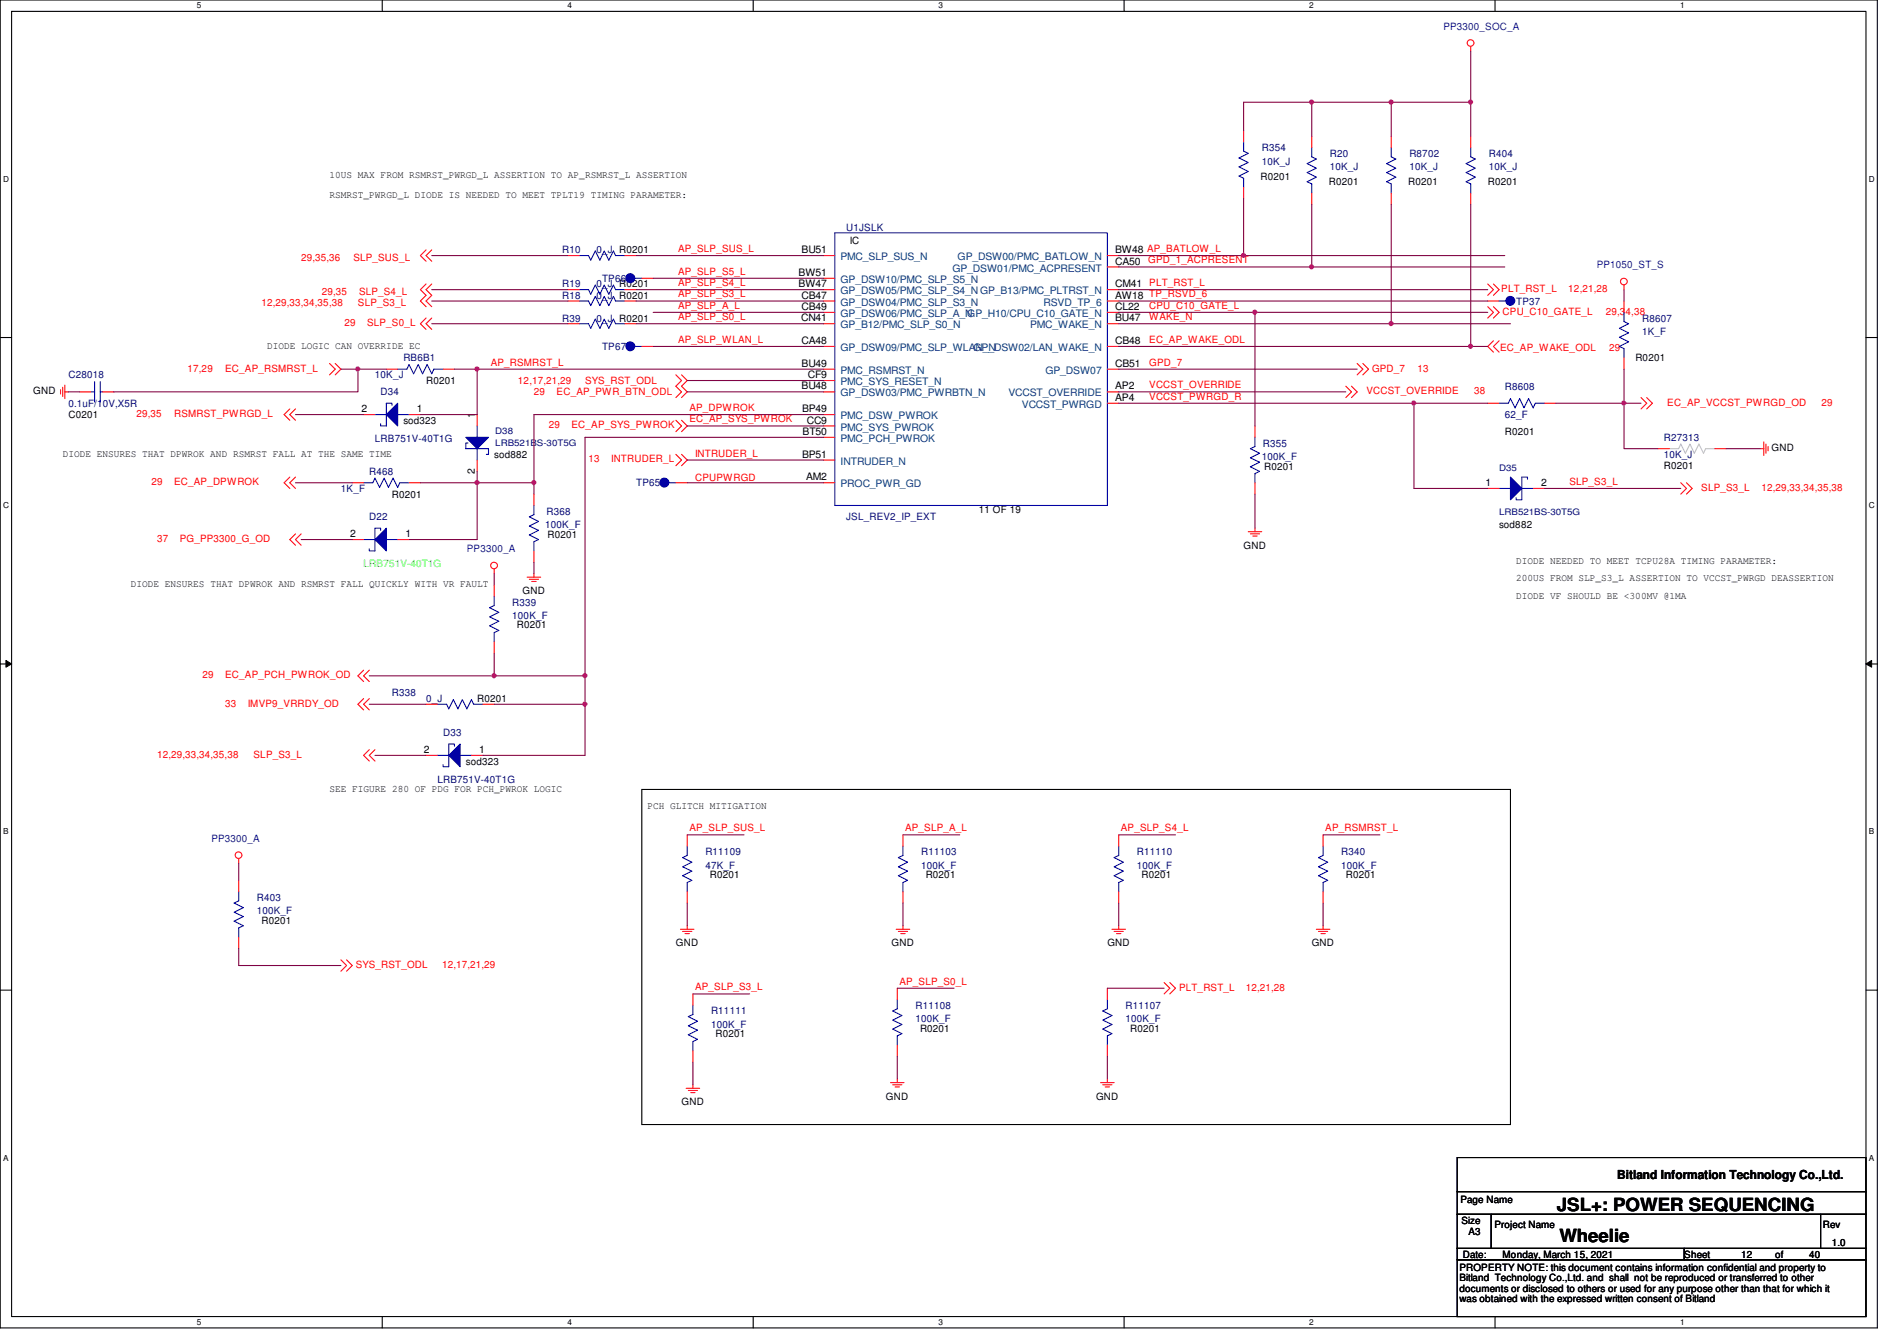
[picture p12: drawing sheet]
<svg xmlns="http://www.w3.org/2000/svg" width="297mm" height="210mm" viewBox="0 0 297 210" stroke-linecap="round" stroke-linejoin="round" font-family="sans-serif">
<path d="M0 0h294v207.9h-294zM1.8 1.8h290.4v204.3h-290.4z" fill="none" stroke="#000" stroke-width=".17"/>
<g fill="#fff">
<path d="M30.8 .2h.7v1.4h-.7z"/>
<path d="M30.8 206.2h.7v1.4h-.7z"/>
</g>
<path d="M59.9 0v1.8M59.9 206.1v1.8" fill="none" stroke="#000" stroke-width=".17"/>
<g fill="#fff">
<path d="M88.9 .2h.6v1.4h-.6z"/>
<path d="M88.9 206.2h.6v1.4h-.6z"/>
</g>
<path d="M117.9 0v1.8M117.9 206.1v1.8" fill="none" stroke="#000" stroke-width=".17"/>
<g fill="#fff">
<path d="M146.9 .2h.7v1.4h-.7z"/>
<path d="M146.9 206.2h.7v1.4h-.7z"/>
</g>
<path d="M176 0v1.8M176 206.1v1.8" fill="none" stroke="#000" stroke-width=".17"/>
<g fill="#fff">
<path d="M205 .2h.7v1.4h-.7z"/>
<path d="M205 206.2h.7v1.4h-.7z"/>
</g>
<path d="M234.1 0v1.8M234.1 206.1v1.8" fill="none" stroke="#000" stroke-width=".17"/>
<g fill="#fff">
<path d="M263.1 .2h.7v1.4h-.7z"/>
<path d="M263.1 206.2h.7v1.4h-.7z"/>
<path d="M.5 27.3h.9v1.4h-.9z"/>
<path d="M292.6 27.3h.9v1.4h-.9z"/>
<path d="M.5 78.4h.9v1.4h-.9z"/>
<path d="M292.6 78.4h.9v1.4h-.9z"/>
</g>
<path d="M0 52.8h1.8M292.2 52.8h1.8" fill="none" stroke="#000" stroke-width=".17"/>
<g fill="#fff">
<path d="M.5 129.5h.8v1.4h-.8z"/>
<path d="M292.6 129.5h.9v1.4h-.9z"/>
</g>
<path d="M0 103.9h1.8M292.2 103.9h1.8" fill="none" stroke="#000" stroke-width=".17"/>
<path d="M.9 103.4l.9 .5-.9 .5zM292.2 103.9l.9-.5v1z" fill="#000"/>
<path d="M.9 103.4l.9 .5-.9 .5zM292.2 103.9l.9-.5v1z" fill="none" stroke="#000" stroke-width=".16"/>
<g fill="#fff">
<path d="M.5 180.5h.8v1.4h-.8z"/>
<path d="M292.6 180.5h.9v1.4h-.9z"/>
</g>
<path d="M100.5 123.6h136v52.4h-136zM0 155h1.8M292.2 155h1.8M228.2 181.2h64v5.3h-64zM228.2 186.5h64v3.6h-64zM228.2 190.1h5.3v5.3h-5.3zM228.2 195.4h35.5v1.8h-35.5zM228.2 197.2h64v8.9h-64zM233.5 190.1h51.6v5.3h-51.6zM263.7 195.4h28.5v1.8h-28.5zM285.1 190.1h7.1v5.3h-7.1z" fill="none" stroke="#000" stroke-width=".17"/>
<g fill="none" stroke="#f00" stroke-width=".17">
<path d="M230.3 7.3v.7M66.7 39.1l-.9 .9 .9 .9M67.6 39.1l-.9 .9 .9 .9M217.8 30.2v1.8M217.8 21.3v1.8M230.3 30.2v1.8M230.3 21.3v1.8M51.6 56.9l.9 .9-.9 .9M52.5 56.9l.9 .9-.9 .9M66.7 44.5l-.9 .8 .9 .9-.9 .9 .9 .9M66.7 49.8l-.9 .9 .9 .9M67.6 44.5l-.9 .8 .9 .9-.9 .9 .9 .9"/>
<path d="M67.6 49.8l-.9 .9 .9 .9M88.9 45.3h1.8M97.8 45.3h1.8M105.8 58.7l.9 .9-.9 .9 .9 .8-.9 .9M106.7 58.7l.9 .9-.9 .9 .9 .8-.9 .9M212.5 56.9l.9 .9-.9 .9M213.4 56.9l.9 .9-.9 .9M233 44.5l.8 .8-.8 .9M233 48l.8 .9-.8 .9M233.8 44.5l.9 .8-.9 .9M233.8 48l.9 .9-.9 .9M233.8 53.3l-.8 .9 .8 .9"/>
<path d="M234.7 53.3l-.9 .9 .9 .9M254.3 44.6v.7M254.3 56v1.8M254.3 47.1v1.8M9.5 61v.7M9.8 60.6v1.5M10.2 61.3h.5M10.2 60.3v2.1M45.4 64l-.9 .9 .9 .9M45.4 74.7l-.9 .9 .9 .9M46.3 64l-.9 .9 .9 .9M46.3 74.7l-.9 .9 .9 .9"/>
<path d="M83.6 77.3v1.8M105.8 65.8l.9 .9-.9 .9M105.8 71.1l.9 .9-.9 .9M106.7 65.8l.9 .9-.9 .9M106.7 71.1l.9 .9-.9 .9M196.5 75.6v1.7M196.5 66.7v1.8M210.7 60.5l.9 .8-.9 .9M211.6 60.5l.9 .8-.9 .9M257 62.2l.8 .9-.8 .9M257.8 62.2l.9 .9-.9 .9M263.2 75.6l.9 .9-.9 .8"/>
<path d="M264.1 75.6l.9 .9-.9 .8M275.6 70.2h.6M276.2 69.2v2.1M276.5 69.5v1.5M276.9 69.9v.7M46.3 83.6l-.9 .9 .9 .8M47.2 83.6l-.9 .9 .9 .8M77.4 89.1v.7M82.5 90.3h2.2M82.9 90.7h1.4M83.3 91h.6M83.6 89.8v.5"/>
<path d="M83.6 86.2v1.8M195.4 83.2h2.2M195.8 83.6h1.4M196.2 83.9h.6M196.5 82.7v.5M56.9 104.9l-.9 .9 .9 .9M56.9 109.3l-.9 .9 .9 .9M57.8 104.9l-.9 .9 .9 .9M57.8 109.3l-.9 .9 .9 .9M57.8 117.3l-.9 .9 .9 .9M58.7 117.3l-.9 .9 .9 .9M66.7 110.2h1.8"/>
<path d="M75.6 110.2h1.8M37.4 134.4v.7M37.4 137.8v1.8M207.2 139.6v1.8M207.2 130.7v1.8M37.4 146.7v1.8M53.4 150.2l.9 .9-.9 .9M54.3 150.2l.9 .9-.9 .9M106.5 145.5h2.2M106.9 145.8h1.4M107.3 146.1h.6M107.6 144.9v.6"/>
<path d="M140.3 145.5h2.1M140.7 145.8h1.4M141.1 146.1h.6M141.4 144.9v.6M174.1 145.5h2.1M174.5 145.8h1.4M174.8 146.1h.7M175.2 144.9v.6M182.3 153.8l.9 .9-.9 .9M183.2 153.8l.9 .9-.9 .9M206.1 145.5h2.1M206.5 145.8h1.4"/>
<path d="M206.8 146.1h.7M207.2 144.9v.6M107.4 170.3h2.2M107.8 170.7h1.4M108.2 171h.6M108.5 169.8v.5M139.4 169.5h2.2M139.8 169.8h1.4M140.2 170.1h.6M140.5 168.9v.6M172.3 169.5h2.2M172.7 169.8h1.4"/>
<path d="M173.1 170.1h.6M173.4 168.9v.6"/>
<circle cx="230.3" cy="6.7" r=".52"/>
<circle cx="254.3" cy="44.1" r=".52"/>
<circle cx="77.4" cy="88.5" r=".52"/>
<circle cx="37.4" cy="133.9" r=".52"/>
</g>
<path d="M217.8 23.1v1.5l.8 .3-1.5 .7 1.5 .7-1.5 .7 1.5 .7-1.5 .7 .7 .4v1.4M230.3 23.1v1.5l.7 .3-1.4 .7 1.4 .7-1.4 .7 1.4 .7-1.4 .7 .7 .4v1.4M90.7 45.3h1.5l.3 .8 .7-1.5 .7 1.5 .7-1.5 .7 1.5 .8-1.5 .3 .7h1.4M254.3 48.9v1.4l.7 .4-1.4 .7 1.4 .7-1.4 .7 1.4 .7-1.4 .7 .7 .4v1.4M83.6 79.1v1.5l-.7 .3 1.4 .7-1.4 .7 1.4 .7-1.4 .7 1.4 .8-.7 .3v1.4M196.5 68.5v1.4l-.7 .3 1.4 .8-1.4 .7 1.4 .6-1.4 .8 1.4 .7-.7 .3v1.5M68.5 110.2h1.4l.4 .8 .7-1.5 .7 1.5 .7-1.5 .7 1.5 .7-1.5 .4 .7h1.4M37.4 139.6v1.4l-.7 .4 1.4 .7-1.4 .7 1.4 .7-1.4 .7 1.4 .7-.7 .3v1.5M207.2 132.5v1.4l-.7 .3 1.4 .8-1.4 .7 1.4 .7-1.4 .7 1.4 .7-.7 .3v1.5" fill="none" stroke="#00f" stroke-width=".17"/>
<path d="M62.3 63.1v3.6l-1.8-1.8z" fill="#00f"/>
<path d="M58.7 64.9h1.8M61.4 63.5v-.4h-.9v3.6h-.9v-.4M62.3 64.9h1.7M62.3 63.1v3.6l-1.8-1.8z" fill="none" stroke="#00f" stroke-width=".17"/>
<path d="M56.9 64.9h1.8M64 64.9h1.8" fill="none" stroke="#f00" stroke-width=".17"/>
<circle cx="104" cy="75.5" r=".7" fill="#00f"/>
<g fill="none" stroke="#00f" stroke-width=".17">
<path d="M104.8 75.6h1"/>
<circle cx="104" cy="75.5" r=".7"/>
</g>
<path d="M105.8 75.6h1.8" fill="none" stroke="#f00" stroke-width=".17"/>
<path d="M60.5 82.7v3.5l-1.8-1.7z" fill="#00f"/>
<path d="M56.9 84.5h1.8M59.6 83v-.3h-.9v3.5h-.9v-.3M60.5 82.7v3.5l-1.8-1.7zM60.5 84.5h1.8" fill="none" stroke="#00f" stroke-width=".17"/>
<path d="M55.2 84.5h1.7M62.3 84.5h1.7" fill="none" stroke="#f00" stroke-width=".17"/>
<circle cx="98.7" cy="43.5" r=".7" fill="#00f"/>
<g fill="none" stroke="#00f" stroke-width=".17">
<path d="M90.7 47.1h1.5l.3 .7 .7-1.4 .7 1.4 .7-1.4 .7 1.4 .8-1.4 .3 .7h1.4M99.4 43.6h1.1"/>
<circle cx="98.7" cy="43.5" r=".7"/>
</g>
<path d="M88.9 47.1h1.8M97.8 47.1h1.8M100.5 43.6h1.8" fill="none" stroke="#f00" stroke-width=".17"/>
<path d="M236.5 74.7l1.8 1.8-1.8 1.7z" fill="#00f"/>
<path d="M130.7 36.4h42.7v42.7h-42.7zM234.7 76.5h1.8M236.5 74.7l1.8 1.8-1.8 1.7zM238.3 76.5h1.8M239.2 75v-.3h-.9v3.5h-.9v-.3" fill="none" stroke="#00f" stroke-width=".17"/>
<g fill="none" stroke="#f00" stroke-width=".17">
<path d="M128.9 57.8h1.8M128.9 40h1.8M128.9 45.3h1.8M128.9 43.6h1.8M128.9 54.2h1.8M128.9 47.1h1.8M128.9 48.9h1.8M128.9 59.6h1.8M128.9 50.7h1.8M173.4 50.7h1.8M173.4 40h1.8M173.4 41.8h1.8"/>
<path d="M173.4 54.2h1.8M173.4 57.8h1.8M173.4 48.9h1.8M173.4 45.3h1.8M173.4 47.1h1.8M128.9 75.6h1.8M128.9 64.9h1.8M128.9 72h1.8M128.9 68.5h1.8M128.9 61.3h1.8M128.9 66.7h1.8M173.4 61.3h1.8"/>
<path d="M173.4 63.1h1.8M233 76.5h1.7M240.1 76.5h1.7"/>
</g>
<circle cx="98.7" cy="54.2" r=".7" fill="#00f"/>
<g fill="none" stroke="#00f" stroke-width=".17">
<path d="M14.8 59.7v3.2M15.7 59.7v3.2M62.3 57.8h1.4l.3-.7 .8 1.4 .7-1.4 .7 1.4 .7-1.4 .7 1.4 .3-.7h1.5M99.4 54.2h1.1M14.3 61.3h.5M15.7 61.3h.3"/>
<circle cx="98.7" cy="54.2" r=".7"/>
</g>
<path d="M60.5 57.8h1.8M69.4 57.8h1.8M100.5 54.2h1.8M12.5 61.3h1.8M16 61.3h1.8" fill="none" stroke="#f00" stroke-width=".17"/>
<circle cx="236.5" cy="47.1" r=".7" fill="#00f"/>
<g fill="none" stroke="#00f" stroke-width=".17">
<path d="M234.7 47.1h1.1"/>
<circle cx="236.5" cy="47.1" r=".7"/>
</g>
<path d="M233 47.1h1.7M259.6 70.2h1.8M268.5 70.2h1.8" fill="none" stroke="#f00" stroke-width=".17"/>
<path d="M261.4 70.2h1.4l.4-.7 .7 1.5 .7-1.5 .7 1.5 .7-1.5 .7 1.5 .4-.8h1.4" fill="none" stroke="#c0c0c0" stroke-width=".17"/>
<path d="M72 116.5v3.5l-1.7-1.8z" fill="#00f"/>
<g fill="none" stroke="#00f" stroke-width=".17">
<path d="M194.7 22.2v1.5l.7 .3-1.4 .7 1.4 .7-1.4 .7 1.4 .7-1.4 .8 .7 .3v1.4M205.4 23.1v1.5l.7 .3-1.4 .7 1.4 .7-1.4 .7 1.4 .7-1.4 .7 .7 .4v1.4M90.7 40h1.5l.3 .7 .7-1.4 .7 1.4 .7-1.4 .7 1.4 .8-1.4 .3 .7h1.4M90.7 50.7h1.5l.3 .7 .7-1.4 .7 1.4 .7-1.4 .7 1.4 .8-1.4 .3 .7h1.4M56.9 75.6h1.5l.3-.8 .7 1.5 .8-1.5 .6 1.5 .7-1.5 .8 1.5 .3-.7h1.4M77.4 93.3v1.5l-.7 .3 1.4 .7-1.4 .8 1.4 .6-1.4 .8 1.4 .7-.7 .3v1.5M68.5 118.2h1.8M71.2 116.8v-.3h-.9v3.5h-.9v-.3M72 118.2h1.8M72 116.5v3.5l-1.7-1.8zM107.6 132.5v1.4l-.7 .3 1.4 .8-1.4 .7 1.4 .7-1.4 .7 1.4 .7-.7 .3v1.5M141.4 132.5v1.4l-.7 .3 1.4 .8-1.4 .7 1.4 .7-1.4 .7 1.4 .7-.7 .3v1.5"/>
<path d="M175.2 132.5v1.4l-.7 .3 1.4 .8-1.4 .7 1.4 .7-1.4 .7 1.4 .7-.7 .3v1.5M108.5 157.4v1.4l-.7 .3 1.4 .8-1.4 .7 1.4 .6-1.4 .8 1.4 .7-.7 .3v1.5M140.5 156.5v1.4l-.7 .3 1.4 .8-1.4 .7 1.4 .7-1.4 .7 1.4 .7-.7 .3v1.5M173.4 156.5v1.4l-.7 .3 1.4 .8-1.4 .7 1.4 .7-1.4 .7 1.4 .7-.7 .3v1.5"/>
</g>
<g fill="none" stroke="#f00" stroke-width=".17">
<path d="M194.7 29.3v1.8M194.7 20.4v1.8M205.4 30.2v1.8M205.4 21.3v1.8M88.9 40h1.8M88.9 50.7h1.8M97.8 40h1.8M97.8 50.7h1.8M55.2 75.6h1.7M64 75.6h1.8M77.4 91.6v1.7M66.7 118.2h1.8"/>
<path d="M73.8 118.2h1.8M77.4 100.5v1.7M107.6 139.6v1.8M107.6 130.7v1.8M141.4 139.6v1.8M141.4 130.7v1.8M175.2 139.6v1.8M175.2 130.7v1.8M108.5 155.6v1.8M140.5 154.7v1.8M173.4 154.7v1.8M108.5 164.5v1.7"/>
<path d="M140.5 163.6v1.8M173.4 163.6v1.8"/>
</g>
<path d="M72.9 68.5h3.6l-1.8 1.7z" fill="#00f"/>
<path d="M72.9 68.5h3.6l-1.8 1.7zM73.3 69.3h-.4v.9h3.6v.9h-.3M74.7 66.7v1.8M74.7 70.2v1.8M234.7 63.1h1.5l.3-.7 .7 1.4 .8-1.4 .6 1.4 .7-1.4 .8 1.4 .3-.7h1.4" fill="none" stroke="#00f" stroke-width=".17"/>
<path d="M74.7 64.9v1.8M74.7 72v1.8M233 63.1h1.7M241.8 63.1h1.8" fill="none" stroke="#f00" stroke-width=".17"/>
<path d="M205.4 16h-10.7v4.4M230.3 8v8" fill="none" stroke="#800040" stroke-width=".17"/>
<circle cx="205.4" cy="16" r=".32" fill="#f0f"/>
<circle cx="205.4" cy="16" r=".32" fill="none" stroke="#f0f" stroke-width=".17"/>
<path d="M230.3 16h-24.9v5.3" fill="none" stroke="#800040" stroke-width=".17"/>
<circle cx="230.3" cy="16" r=".32" fill="#f0f"/>
<circle cx="230.3" cy="16" r=".32" fill="none" stroke="#f0f" stroke-width=".17"/>
<circle cx="217.8" cy="16" r=".32" fill="#f0f"/>
<circle cx="217.8" cy="16" r=".32" fill="none" stroke="#f0f" stroke-width=".17"/>
<path d="M217.8 16v5.3M230.3 16v5.3M194.7 31.1v8.9M205.4 32v9.8M217.8 32v18.7M230.3 32v22.2M67.6 40h21.3M99.6 40h29.3M175.2 40h19.5M194.7 40h40.9" fill="none" stroke="#800040" stroke-width=".17"/>
<circle cx="194.7" cy="40" r=".32" fill="#f0f"/>
<circle cx="194.7" cy="40" r=".32" fill="none" stroke="#f0f" stroke-width=".17"/>
<path d="M175.2 41.8h60.4" fill="none" stroke="#800040" stroke-width=".17"/>
<circle cx="205.4" cy="41.8" r=".32" fill="#f0f"/>
<circle cx="205.4" cy="41.8" r=".32" fill="none" stroke="#f0f" stroke-width=".17"/>
<path d="M67.6 45.3h21.3M67.6 47.1h21.3M99.6 45.3h29.3M99.6 47.1h29.3M102.3 43.6h26.6M102.3 48.9h26.6M175.2 48.9h57.8M175.2 45.3h57.8M175.2 47.1h57.8M254.3 45.3v1.8" fill="none" stroke="#800040" stroke-width=".17"/>
<circle cx="196.5" cy="48.9" r=".32" fill="#f0f"/>
<circle cx="196.5" cy="48.9" r=".32" fill="none" stroke="#f0f" stroke-width=".17"/>
<path d="M67.6 50.7h21.3M99.6 50.7h29.3M175.2 50.7h61.3M196.5 48.9v17.8" fill="none" stroke="#800040" stroke-width=".17"/>
<circle cx="217.8" cy="50.6" r=".32" fill="#f0f"/>
<circle cx="217.8" cy="50.6" r=".32" fill="none" stroke="#f0f" stroke-width=".17"/>
<path d="M102.3 54.2h26.6M175.2 54.2h55.1" fill="none" stroke="#800040" stroke-width=".17"/>
<circle cx="230.3" cy="54.2" r=".32" fill="#f0f"/>
<circle cx="230.3" cy="54.2" r=".32" fill="none" stroke="#f0f" stroke-width=".17"/>
<path d="M53.4 57.8h2.6M71.2 57.8h57.7M230.3 54.2h2.7" fill="none" stroke="#800040" stroke-width=".17"/>
<circle cx="74.7" cy="57.8" r=".32" fill="#f0f"/>
<circle cx="74.7" cy="57.8" r=".32" fill="none" stroke="#f0f" stroke-width=".17"/>
<path d="M74.7 57.8v7.1M107.6 59.6h21.3M175.2 57.8h37.3M254.3 57.8v5.3M107.6 61.3h21.3M175.2 63.1h46.2M175.2 61.3h35.5M221.4 63.1v13.4M221.4 63.1h11.6" fill="none" stroke="#800040" stroke-width=".17"/>
<circle cx="221.4" cy="63.1" r=".32" fill="#f0f"/>
<circle cx="221.4" cy="63.1" r=".32" fill="none" stroke="#f0f" stroke-width=".17"/>
<path d="M46.3 64.9h10.6M65.8 64.9h8.9M91.6 68.5v37.3M107.6 66.7h21.3M128.9 64.9h-45.3v10.7M243.6 63.1h10.7" fill="none" stroke="#800040" stroke-width=".17"/>
<circle cx="91.6" cy="105.8" r=".32" fill="#f0f"/>
<circle cx="91.6" cy="105.8" r=".32" fill="none" stroke="#f0f" stroke-width=".17"/>
<path d="M46.3 75.6h8.9M65.8 75.6h8.9M74.7 75.6h8.9M74.7 73.8v1.8M74.7 75.6v8.9M91.6 68.5h37.3M107.6 72h21.3" fill="none" stroke="#800040" stroke-width=".17"/>
<circle cx="83.6" cy="75.5" r=".32" fill="#f0f"/>
<circle cx="83.6" cy="75.5" r=".32" fill="none" stroke="#f0f" stroke-width=".17"/>
<circle cx="74.7" cy="75.5" r=".32" fill="#f0f"/>
<circle cx="74.7" cy="75.5" r=".32" fill="none" stroke="#f0f" stroke-width=".17"/>
<path d="M107.6 75.6h21.3M196.5 77.3v5.4M221.4 76.5h11.6M47.2 84.5h8M64 84.5h10.7M77.4 89.8v1.8M83.6 88v1.8M57.8 105.8h19.6M91.6 105.8v4.4" fill="none" stroke="#800040" stroke-width=".17"/>
<circle cx="91.6" cy="110.2" r=".32" fill="#f0f"/>
<circle cx="91.6" cy="110.2" r=".32" fill="none" stroke="#f0f" stroke-width=".17"/>
<path d="M77.4 102.2v3.6" fill="none" stroke="#800040" stroke-width=".17"/>
<circle cx="77.4" cy="105.8" r=".32" fill="#f0f"/>
<circle cx="77.4" cy="105.8" r=".32" fill="none" stroke="#f0f" stroke-width=".17"/>
<g fill="none" stroke="#800040" stroke-width=".17">
<path d="M83.6 75.6v1.7M241.8 76.5h21.4M257 63.1h-2.7v7.1h5.3M270.3 70.2h5.3M57.8 110.2h8.9M58.7 118.2h8M77.4 110.2h14.2v8h-16M77.4 105.8h14.2M37.4 135.1v2.7M107.6 130.7h8.9M141.4 130.7h8.9M175.2 130.7h8.9"/>
<path d="M207.2 130.7h8.9M37.4 148.5v2.6h16M107.6 141.4v3.5M108.5 155.6h8.9M140.5 154.7h8.9M141.4 141.4v3.5M173.4 154.7h8.9M175.2 141.4v3.5M207.2 141.4v3.5M108.5 166.2v3.6M140.5 165.4v3.5M173.4 165.4v3.5"/>
</g>
<circle cx="254.3" cy="63.1" r=".32" fill="#f0f"/>
<circle cx="254.3" cy="63.1" r=".32" fill="none" stroke="#f0f" stroke-width=".17"/>
<path d="M60.5 57.8h-4.5v3.5h-38.2" fill="none" stroke="#800040" stroke-width=".17"/>
<circle cx="56" cy="57.8" r=".32" fill="#f0f"/>
<circle cx="56" cy="57.8" r=".32" fill="none" stroke="#f0f" stroke-width=".17"/>
<path d="M10.7 61.3h1.8" fill="none" stroke="#800040" stroke-width=".17"/>
<circle cx="205.4" cy="16" r=".32" fill="#f0f"/>
<circle cx="205.4" cy="16" r=".32" fill="none" stroke="#f0f" stroke-width=".17"/>
<circle cx="230.3" cy="16" r=".32" fill="#f0f"/>
<circle cx="230.3" cy="16" r=".32" fill="none" stroke="#f0f" stroke-width=".17"/>
<circle cx="217.8" cy="16" r=".32" fill="#f0f"/>
<circle cx="217.8" cy="16" r=".32" fill="none" stroke="#f0f" stroke-width=".17"/>
<circle cx="194.7" cy="40" r=".32" fill="#f0f"/>
<circle cx="194.7" cy="40" r=".32" fill="none" stroke="#f0f" stroke-width=".17"/>
<circle cx="205.4" cy="41.8" r=".32" fill="#f0f"/>
<circle cx="205.4" cy="41.8" r=".32" fill="none" stroke="#f0f" stroke-width=".17"/>
<circle cx="196.5" cy="48.9" r=".32" fill="#f0f"/>
<circle cx="196.5" cy="48.9" r=".32" fill="none" stroke="#f0f" stroke-width=".17"/>
<circle cx="217.8" cy="50.6" r=".32" fill="#f0f"/>
<circle cx="217.8" cy="50.6" r=".32" fill="none" stroke="#f0f" stroke-width=".17"/>
<circle cx="230.3" cy="54.2" r=".32" fill="#f0f"/>
<circle cx="230.3" cy="54.2" r=".32" fill="none" stroke="#f0f" stroke-width=".17"/>
<circle cx="74.7" cy="57.8" r=".32" fill="#f0f"/>
<circle cx="74.7" cy="57.8" r=".32" fill="none" stroke="#f0f" stroke-width=".17"/>
<circle cx="221.4" cy="63.1" r=".32" fill="#f0f"/>
<circle cx="221.4" cy="63.1" r=".32" fill="none" stroke="#f0f" stroke-width=".17"/>
<circle cx="91.6" cy="105.8" r=".32" fill="#f0f"/>
<circle cx="91.6" cy="105.8" r=".32" fill="none" stroke="#f0f" stroke-width=".17"/>
<circle cx="83.6" cy="75.5" r=".32" fill="#f0f"/>
<circle cx="83.6" cy="75.5" r=".32" fill="none" stroke="#f0f" stroke-width=".17"/>
<circle cx="74.7" cy="75.5" r=".32" fill="#f0f"/>
<circle cx="74.7" cy="75.5" r=".32" fill="none" stroke="#f0f" stroke-width=".17"/>
<circle cx="91.6" cy="110.2" r=".32" fill="#f0f"/>
<circle cx="91.6" cy="110.2" r=".32" fill="none" stroke="#f0f" stroke-width=".17"/>
<circle cx="77.4" cy="105.8" r=".32" fill="#f0f"/>
<circle cx="77.4" cy="105.8" r=".32" fill="none" stroke="#f0f" stroke-width=".17"/>
<circle cx="254.3" cy="63.1" r=".32" fill="#f0f"/>
<circle cx="254.3" cy="63.1" r=".32" fill="none" stroke="#f0f" stroke-width=".17"/>
<circle cx="56" cy="57.8" r=".32" fill="#f0f"/>
<circle cx="56" cy="57.8" r=".32" fill="none" stroke="#f0f" stroke-width=".17"/>
<g font-size="2.8">
<text x="243.8" y="189.5">JSL+: POWER SEQUENCING</text>
<text x="244.2" y="194.5">Wheelie</text>
</g>
<text font-size="1.9" x="253.2" y="184.6">Bitland Information Technology Co.,Ltd.</text>
<g font-size="1.6" fill="#00f">
<text x="226" y="4.7">PP3300_SOC_A</text>
<text x="250" y="42">PP1050_ST_S</text>
<text x="73.1" y="86.4">PP3300_A</text>
<text x="33.1" y="131.8">PP3300_A</text>
</g>
<g font-size="1.6" fill="#000080">
<text x="197.6" y="23.7">R354</text>
<text x="197.6" y="25.8">10K_J</text>
<text x="208.2" y="24.6">R20</text>
<text x="208.2" y="26.7">10K_J</text>
<text x="220.7" y="24.6">R8702</text>
<text x="220.7" y="26.7">10K_J</text>
<text x="233.1" y="24.6">R404</text>
<text x="233.1" y="26.7">10K_J</text>
<text x="88.1" y="39.7">R10</text>
<text x="93.4" y="39.7">0_J R0201</text>
<text x="132.5" y="36.1">U1JSLK</text>
<text x="88.1" y="45">R19</text>
<text x="88.1" y="46.8">R18</text>
<text x="93.4" y="45">0_J R0201</text>
<text x="93.4" y="46.8">0_J R0201</text>
<text x="94.3" y="44.1">TP66</text>
<text x="237.4" y="47.7">TP37</text>
<text x="88.1" y="50.3">R39</text>
<text x="93.4" y="50.3">0_J R0201</text>
<text x="257.1" y="50.3">R8607</text>
<text x="257.1" y="52.5">1K_F</text>
<text x="10.7" y="59.2">C28018</text>
<text x="58.7" y="59.2">10K_J</text>
<text x="63.2" y="56.6">RB6B1</text>
<text x="94.3" y="54.8">TP67</text>
<text x="10.7" y="63.7">0.1uF/10V,X5R</text>
<text x="59.6" y="61.9">D34</text>
<text x="235.6" y="61">R8608</text>
<text x="235.6" y="65.4">62_F</text>
<text x="58.7" y="69.2">LRB751V-40T1G</text>
<text x="197.7" y="69.9">R355</text>
<text x="260.5" y="69">R27313</text>
<text x="260.5" y="71.7">10K_J</text>
<text x="53.4" y="77">1K_F</text>
<text x="57.8" y="74.3">R468</text>
<text x="99.6" y="76.1">TP65</text>
<text x="197.6" y="72">100K_F</text>
<text x="57.8" y="81.4">D22</text>
<text x="85.4" y="82.7">100K_F</text>
<text x="85.6" y="80.6">R368</text>
<text x="132.5" y="81.4">JSL_REV2_IP_EXT</text>
<text x="80.2" y="94.8">R339</text>
<text x="80.2" y="96.9">100K_F</text>
<text x="61.4" y="109">R338</text>
<text x="66.7" y="109.9">0_J</text>
<text x="69.4" y="115.2">D33</text>
<text x="68.5" y="122.5">LRB751V-40T1G</text>
<text x="110.4" y="133.9">R11109</text>
<text x="110.4" y="136">47K_F</text>
<text x="144.2" y="133.9">R11103</text>
<text x="144.2" y="136">100K_F</text>
<text x="178" y="133.9">R11110</text>
<text x="178" y="136">100K_F</text>
<text x="210" y="133.9">R340</text>
<text x="210" y="136">100K_F</text>
<text x="40.2" y="141">R403</text>
<text x="40.2" y="143.1">100K_F</text>
<text x="111.3" y="158.8">R11111</text>
<text x="111.3" y="160.9">100K_F</text>
<text x="143.3" y="157.9">R11108</text>
<text x="143.3" y="160">100K_F</text>
<text x="176.2" y="157.9">R11107</text>
<text x="176.2" y="160">100K_F</text>
</g>
<g font-size="1.6">
<text x="51.6" y="27.9">10US MAX FROM RSMRST_PWRGD_L ASSERTION TO AP_RSMRST_L ASSERTION</text>
<text x="197.4" y="28.1">R0201</text>
<text x="208.1" y="29">R0201</text>
<text x="220.5" y="29">R0201</text>
<text x="233" y="29">R0201</text>
<text x="51.6" y="31">RSMRST_PWRGD_L DIODE IS NEEDED TO MEET TPLT19 TIMING PARAMETER:</text>
<text x="125.5" y="39.6">BU51</text>
<text x="133.1" y="38.2">IC</text>
<text x="174.6" y="39.6">BW48 AP_BATLOW_L</text>
<text x="174.6" y="41.4">CA50</text>
<text x="125" y="45">BW47</text>
<text x="125" y="43.2">BW51</text>
<text x="125.5" y="46.7">CB47</text>
<text x="174.6" y="46.7">AW18 TP_RSVD_6</text>
<text x="174.6" y="45">CM41 PLT_RST_L</text>
<text x="125.4" y="50.3">CN41</text>
<text x="125.5" y="53.8">CA48</text>
<text x="125.5" y="48.5">CB49</text>
<text x="174.6" y="50.3">BU47</text>
<text x="174.6" y="53.8">CB48</text>
<text x="174.6" y="48.5">CL22</text>
<text x="41.8" y="54.6">DIODE LOGIC CAN OVERRIDE EC</text>
<text x="125.5" y="57.4">BU49</text>
<text x="126.5" y="59.2">CF9</text>
<text x="174.6" y="57.4">CB51</text>
<text x="256.1" y="56.6">R0201</text>
<text x="5.2" y="61.7">GND</text>
<text x="10.7" y="65.4">C0201</text>
<text x="56.6" y="64.5">2</text>
<text x="65.3" y="64.5">1</text>
<text x="66.7" y="60.1">R0201</text>
<text x="74.3" y="65.4" transform="rotate(-90 74.3 65.4)">1</text>
<text x="125.5" y="61">BU48</text>
<text x="125.6" y="64.5">BP49</text>
<text x="174.6" y="61">AP2</text>
<text x="174.6" y="62.7">AP4</text>
<text x="9.8" y="71.5">DIODE ENSURES THAT DPWROK AND RSMRST FALL AT THE SAME TIME</text>
<text x="63.2" y="66.3">sod323</text>
<text x="77.4" y="71.7">sod882</text>
<text x="125.6" y="71.6">BP51</text>
<text x="125.7" y="68.1">BT50</text>
<text x="126.3" y="66.3">CC9</text>
<text x="235.6" y="68.1">R0201</text>
<text x="277.4" y="70.6">GND</text>
<text x="61.4" y="77.9">R0201</text>
<text x="74.3" y="74.1" transform="rotate(-90 74.3 74.1)">2</text>
<text x="126.2" y="75.2">AM2</text>
<text x="197.9" y="73.6">R0201</text>
<text x="232.6" y="76.1">1</text>
<text x="241.3" y="76.1">2</text>
<text x="260.5" y="73.4">R0201</text>
<text x="153.3" y="80.2">11 OF 19</text>
<text x="234.7" y="82.7">sod882</text>
<text x="54.8" y="84.1">2</text>
<text x="63.5" y="84.1">1</text>
<text x="85.7" y="84.3">R0201</text>
<text x="194.7" y="85.9">GND</text>
<text x="237.4" y="88.3">DIODE NEEDED TO MEET TCPU28A TIMING PARAMETER:</text>
<text x="20.5" y="91.9">DIODE ENSURES THAT DPWROK AND RSMRST FALL QUICKLY WITH VR FAULT</text>
<text x="81.8" y="93">GND</text>
<text x="237.4" y="93.7">DIODE VF SHOULD BE &lt;300MV @1MA</text>
<text x="237.4" y="91">200US FROM SLP_S3_L ASSERTION TO VCCST_PWRGD DEASSERTION</text>
<text x="80.9" y="98.3">R0201</text>
<text x="74.7" y="109.9">R0201</text>
<text x="66.4" y="117.9">2</text>
<text x="72.9" y="119.7">sod323</text>
<text x="75.1" y="117.9">1</text>
<text x="51.6" y="123.9">SEE FIGURE 280 OF PDG FOR PCH_PWROK LOGIC</text>
<text x="101.4" y="126.6">PCH GLITCH MITIGATION</text>
<text x="111.2" y="137.5">R0201</text>
<text x="144.9" y="137.5">R0201</text>
<text x="178.7" y="137.5">R0201</text>
<text x="210.7" y="137.5">R0201</text>
<text x="40.9" y="144.6">R0201</text>
<text x="105.8" y="148.1">GND</text>
<text x="139.6" y="148.1">GND</text>
<text x="173.4" y="148.1">GND</text>
<text x="205.4" y="148.1">GND</text>
<text x="144.1" y="161.5">R0201</text>
<text x="176.9" y="161.5">R0201</text>
<text x="112.1" y="162.3">R0201</text>
<text x="106.7" y="173">GND</text>
<text x="138.7" y="172.1">GND</text>
<text x="171.6" y="172.1">GND</text>
<text x="228.7" y="188.3">Page Name</text>
<text x="228.8" y="191.5">Size</text>
<text x="229.1" y="196.8">Date:</text>
<text x="230" y="193.3">A3</text>
<text x="234" y="192.2">Project Name</text>
<text x="235.3" y="196.8">Monday, March 15, 2021</text>
<text x="263.7" y="196.8">Sheet</text>
<text x="272.6" y="196.8">12</text>
<text x="278" y="196.8">of</text>
<text x="283.3" y="196.8">40</text>
<text x="285.4" y="192.2">Rev</text>
<text x="286.8" y="195.1">1.0</text>
<text x="228.5" y="199">PROPERTY NOTE: this document contains information confidential and property to</text>
<text x="228.5" y="200.6">Bitland Technology Co.,Ltd. and shall not be reproduced or transferred to other</text>
<text x="228.5" y="202.2">documents or disclosed to others or used for any purpose other than that for which it</text>
<text x="228.5" y="203.8">was obtained with the expressed written consent of Bitland</text>
</g>
<g font-size="1.6" fill="#f00">
<text x="47.2" y="40.9">29,35,36</text>
<text x="55.3" y="40.9">SLP_SUS_L</text>
<text x="106.2" y="39.5">AP_SLP_SUS_L</text>
<text x="179.8" y="41.2">GPD_1_ACPRESENT</text>
<text x="40.9" y="47.8">12,29,33,34,35,38</text>
<text x="50.4" y="46.2">29,35</text>
<text x="56" y="47.8">SLP_S3_L</text>
<text x="56.2" y="46.2">SLP_S4_L</text>
<text x="106.2" y="43">AP_SLP_S5_L</text>
<text x="106.2" y="44.8">AP_SLP_S4_L</text>
<text x="106.2" y="46.6">AP_SLP_S3_L</text>
<text x="235.1" y="45.7">PLT_RST_L</text>
<text x="245.6" y="45.7">12,21,28</text>
<text x="53.9" y="51.1">29</text>
<text x="57.5" y="51.1">SLP_S0_L</text>
<text x="106.2" y="48.3">AP_SLP_A_L</text>
<text x="106.2" y="50.1">AP_SLP_S0_L</text>
<text x="106.2" y="53.7">AP_SLP_WLAN_L</text>
<text x="180" y="48.3">CPU_C10_GATE_L</text>
<text x="180" y="50.1">WAKE_N</text>
<text x="180" y="53.7">EC_AP_WAKE_ODL</text>
<text x="235.3" y="49.3">CPU_C10_GATE_L</text>
<text x="251.5" y="49.3">29,34,38</text>
<text x="29.4" y="58.2">17,29</text>
<text x="35.3" y="58.2">EC_AP_RSMRST_L</text>
<text x="76.8" y="57.2">AP_RSMRST_L</text>
<text x="180" y="57.2">GPD_7</text>
<text x="214.8" y="58.2">GPD_7</text>
<text x="222" y="58.2">13</text>
<text x="234.9" y="54.9">EC_AP_WAKE_ODL</text>
<text x="252" y="54.9">29</text>
<text x="21.4" y="65.3">29,35</text>
<text x="27.3" y="65.3">RSMRST_PWRGD_L</text>
<text x="81.1" y="60.1">12,17,21,29</text>
<text x="83.6" y="61.9">29</text>
<text x="87.2" y="61.9">EC_AP_PWR_BTN_ODL</text>
<text x="91.6" y="60.1">SYS_RST_ODL</text>
<text x="107.9" y="64.3">AP_DPWROK</text>
<text x="180" y="60.8">VCCST_OVERRIDE</text>
<text x="180" y="62.6">VCCST_PWRGD_R</text>
<text x="213.9" y="61.7">VCCST_OVERRIDE</text>
<text x="230.8" y="61.7">38</text>
<text x="261.1" y="63.5">EC_AP_VCCST_PWRGD_OD</text>
<text x="285.2" y="63.5">29</text>
<text x="85.9" y="67.1">29</text>
<text x="89.5" y="67.1">EC_AP_SYS_PWROK</text>
<text x="107.9" y="66.1">EC_AP_SYS_PWROK</text>
<text x="108.8" y="71.5">INTRUDER_L</text>
<text x="23.7" y="75.9">29</text>
<text x="27.3" y="75.9">EC_AP_DPWROK</text>
<text x="92.2" y="72.4">13</text>
<text x="95.7" y="72.4">INTRUDER_L</text>
<text x="108.8" y="75.2">CPUPWRGD</text>
<text x="245.7" y="75.9">SLP_S3_L</text>
<text x="266.4" y="76.8">SLP_S3_L</text>
<text x="275.8" y="76.8">12,29,33,34,35,38</text>
<text x="24.6" y="84.8">37</text>
<text x="28.1" y="84.8">PG_PP3300_G_OD</text>
<text x="31.7" y="106.2">29</text>
<text x="35.3" y="106.2">EC_AP_PCH_PWROK_OD</text>
<text x="35.3" y="110.6">33</text>
<text x="38.8" y="110.6">IMVP9_VRRDY_OD</text>
<text x="24.6" y="118.6">12,29,33,34,35,38</text>
<text x="39.7" y="118.6">SLP_S3_L</text>
<text x="107.9" y="130.1">AP_SLP_SUS_L</text>
<text x="141.7" y="130.1">AP_SLP_A_L</text>
<text x="175.5" y="130.1">AP_SLP_S4_L</text>
<text x="207.5" y="130.1">AP_RSMRST_L</text>
<text x="55.7" y="151.5">SYS_RST_ODL</text>
<text x="69.2" y="151.5">12,17,21,29</text>
<text x="108.8" y="155">AP_SLP_S3_L</text>
<text x="140.8" y="154.1">AP_SLP_S0_L</text>
<text x="184.6" y="155.1">PLT_RST_L</text>
<text x="195.1" y="155.1">12,21,28</text>
</g>
<g font-size="1.6" fill="#004080">
<text x="131.6" y="40.7">PMC_SLP_SUS_N</text>
<text x="149.9" y="40.7">GP_DSW00/PMC_BATLOW_N</text>
<text x="131.6" y="46.1">GP_DSW05/PMC_SLP_S4_NGP_B13/PMC_PLTRST_N</text>
<text x="131.6" y="44.3">GP_DSW10/PMC_SLP_S5_N</text>
<text x="131.6" y="47.8">GP_DSW04/PMC_SLP_S3_N</text>
<text x="149.1" y="42.5">GP_DSW01/PMC_ACPRESENT</text>
<text x="163.4" y="47.8">RSVD_TP_6</text>
<text x="131.6" y="49.6">GP_DSW06/PMC_SLP_A_N</text>
<text x="131.6" y="51.4">GP_B12/PMC_SLP_S0_N</text>
<text x="151.5" y="49.6">GP_H10/CPU_C10_GATE_N</text>
<text x="161.3" y="51.4">PMC_WAKE_N</text>
<text x="131.6" y="58.5">PMC_RSMRST_N</text>
<text x="131.6" y="54.9">GP_DSW09/PMC_SLP_WLAN_N</text>
<text x="152.4" y="54.9">GP_DSW02/LAN_WAKE_N</text>
<text x="163.7" y="58.5">GP_DSW07</text>
<text x="131.6" y="65.6">PMC_DSW_PWROK</text>
<text x="131.6" y="62.1">GP_DSW03/PMC_PWRBTN_N</text>
<text x="131.6" y="60.3">PMC_SYS_RESET_N</text>
<text x="157.9" y="62.1">VCCST_OVERRIDE</text>
<text x="160" y="63.8">VCCST_PWRGD</text>
<text x="131.6" y="69.2">PMC_PCH_PWROK</text>
<text x="131.6" y="67.4">PMC_SYS_PWROK</text>
<text x="131.6" y="76.3">PROC_PWR_GD</text>
<text x="131.6" y="72.7">INTRUDER_N</text>
</g>
<text font-size="1.6" fill="#0f0" x="56.9" y="88.7">LRB751V-40T1G</text>
<g font-size="1.4" fill="#000080">
<text x="77.6" y="68">D38</text>
<text x="77.6" y="69.8">LRB521BS-30T5G</text>
<text x="234.7" y="73.7">D35</text>
<text x="234.7" y="80.6">LRB521BS-30T5G</text>
</g>
<g font-size="1.3">
<text x="30.8" y="1.3">5</text>
<text x="88.9" y="1.3">4</text>
<text x="146.9" y="1.3">3</text>
<text x="205" y="1.3">2</text>
<text x="263.1" y="1.3">1</text>
<text x=".5" y="28.4">D</text>
<text x="292.6" y="28.4">D</text>
<text x=".5" y="79.5">C</text>
<text x="292.6" y="79.5">C</text>
<text x=".5" y="130.6">B</text>
<text x="292.6" y="130.6">B</text>
<text x=".5" y="181.7">A</text>
<text x="292.6" y="181.7">A</text>
<text x="30.8" y="207.4">5</text>
<text x="88.9" y="207.4">4</text>
<text x="146.9" y="207.4">3</text>
<text x="205" y="207.4">2</text>
<text x="263.1" y="207.4">1</text>
</g>
</svg>
